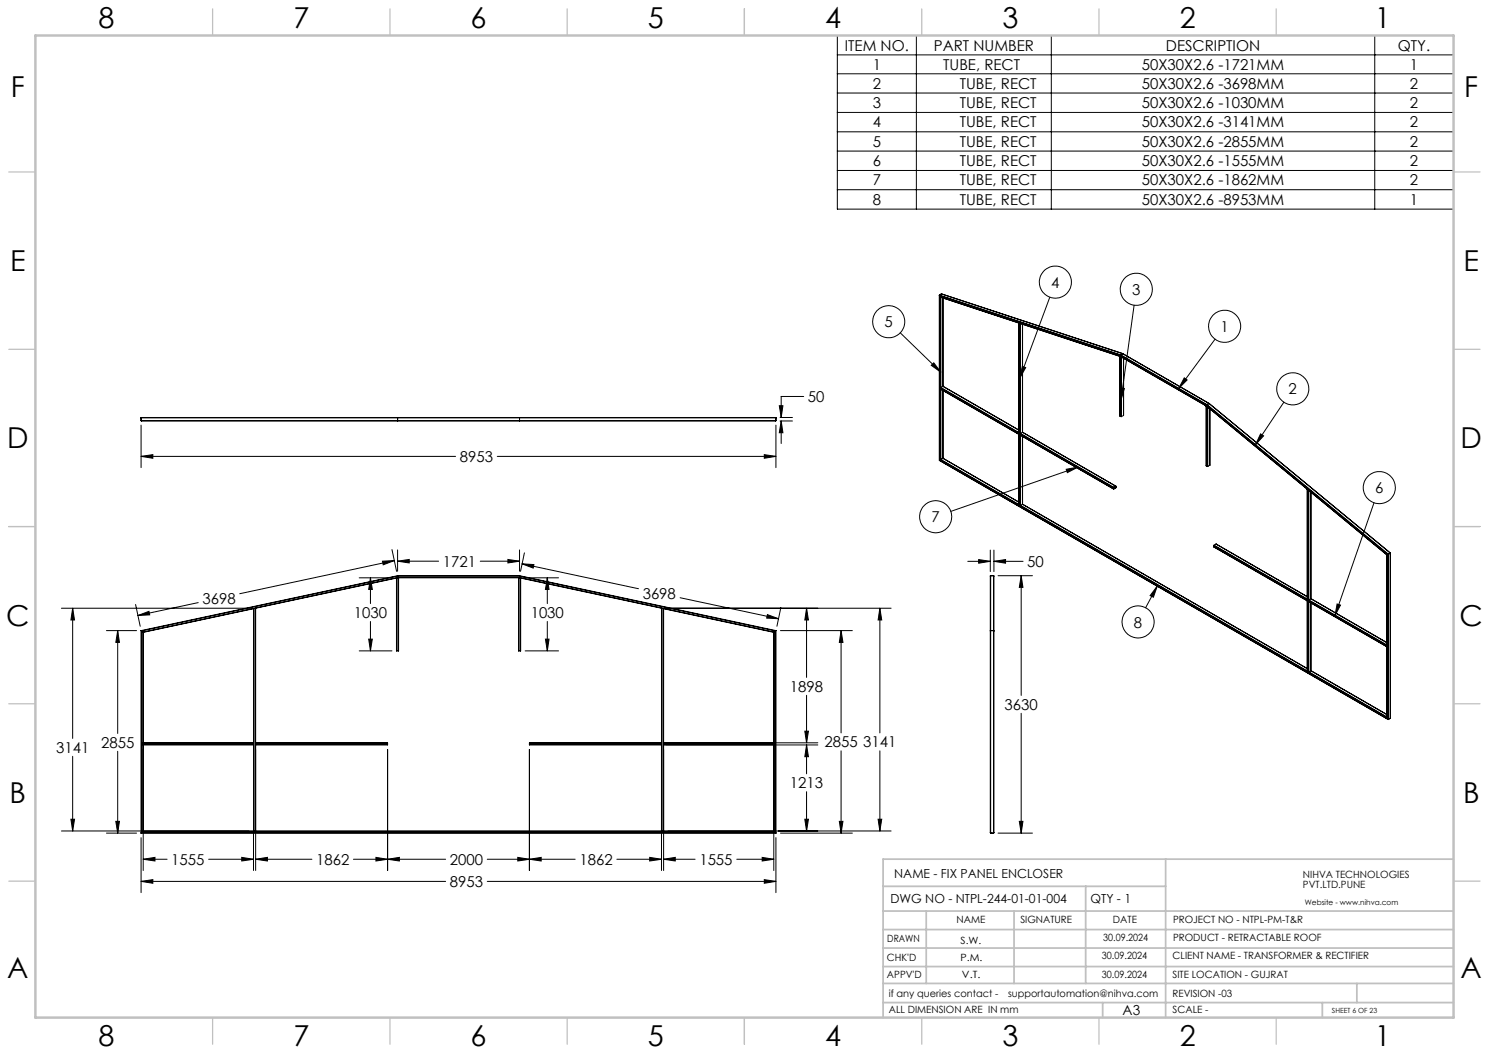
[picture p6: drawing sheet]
<svg xmlns="http://www.w3.org/2000/svg" width="420mm" height="297mm" viewBox="0 0 420 297" stroke-linecap="round" stroke-linejoin="round" font-family="sans-serif">
<g fill="none" stroke="#000" stroke-width=".28">
<path d="M236.2 10h173.8v49h-173.8zM236.2 15.5h173.8M258.5 10v49M296.5 10v49M387.8 10v49M236.2 20.8h173.8M236.2 26.2h173.8M236.2 31.7h173.8M236.2 37.2h173.8M236.2 42.6h173.8M236.2 48.1h173.8M236.2 53.5h173.8"/>
<path d="M253.9 93.9l11.5 11.1M265 83.2v.2M265 83.3v46.6M265 83.2l51.1 16.9M265 83.4l51.1 16.8M265 83.4l.3 .4M265.3 83.8l.1 .1M265.3 83.8l50.8 16.7M265.3 83.8v45.9M265.4 83.9l50.8 16.8M265.4 83.9v25.4M265.5 82.9h.1"/>
<path d="M265.5 82.9l51.2 16.9M265.5 82.9l-.5 .3M265.6 82.9l51.1 16.8M266 84.1v24.9M287.4 91.1v.1M287.4 91.2v51.2M287.4 91.2l.3 .1M287.4 91.2h.1M287.7 91.3h.1M287.7 91.3v51.2M287.8 91.3v30.9M288.4 91.4v30.5"/>
<path d="M296.1 83.8l-8.4 22.8M316.7 99.8h.1M316.7 99.8l24.3 14M316.7 99.8l-.6 .3M316.7 99.8l24.4 14M319.9 86.1l-3.7 26.7M342.7 95.7l-10.2 13.8M39.8 119.9v12M39.8 118.6l.1 .1M39.8 117.9v.7M39.8 118.6h179.1M39.8 117.9h179.1"/>
<path d="M39.9 117.8l179 .1M39.9 117.8l-.1 .1M112.1 117.9h.1M112.1 118.6h.1M112.1 117.9v.7M146.5 117.9h.1M146.5 117.9v.8M218.9 119.9v12M218.9 118.6l-179 .1M218.9 117.9v.7M219.8 114.4h1l-.5 3.4zM220 118.7h3.5"/>
<path d="M220 117.8h3.5M220.3 118.7l.5 3.4h-1zM220.3 118.7v6.4M226.7 111.8h-6.4v6M263.4 102.3l2 2.7-2.7-2zM265.3 109.7l22 12.7M265.3 109.7l.1 .1M265.3 109.4v.3M265.4 109.3l21.9 12.8-22-12.7M265.4 109.3l-.1 .1M265.4 109.8v19.8M266 109l21.4 12.3z"/>
<path d="M266 110.1v19.2M266 109l-.6 .3M288.4 103.3l.9 .4-1.6 2.9zM315.9 100.6v16.8M315.9 100.6h.2M315.9 117.4l.3 .1M315.9 100.5h.1M315.9 100.5l.2 .1M316.1 100.2l24.3 14.1M316.1 100.2v.3M316.1 100.5v.1M316.1 100.5l24.3 14.1"/>
<path d="M316.1 109.5l1 .1-.9 3.2zM316.1 100.1v.1M316.1 100.1l24.4 14M316.1 100.6l.1 .1M316.2 100.7h.1M316.2 117.5h.1M316.2 100.7v16.8M316.3 100.7v16.8M316.9 101v16.2M316.9 117.2l-.6 .3M316.9 117.2h.1M334 106.6l.9 .6-2.4 2.3z"/>
<path d="M340.3 114.5h.1M340.3 114.5l.1 .1M340.4 114.5v.1M340.4 114.6l-.2-.1 .1 16.9M340.4 114.5l50.8 42M340.4 114.6l.1 .2M340.4 114.6h.1M340.4 114.3l51 42.1M340.4 114.3v.2M340.4 114.6l.2 .2M340.5 114.1l-.1 .2M340.5 114.1l51.1 42.2"/>
<path d="M340.5 114.8h.1M340.5 114.8v16.7M340.6 114.8h.1M340.7 114.9v16.6M341 113.8h.1M341 113.8l51.1 42.2M341 113.8l-.5 .3M341.1 113.8l51.1 42.2M341.2 115.3v15.9M341.3 115.3l-.1 15.9M362.1 113.4l-7.9 12M39.8 128.7l3.3-.5v1.1z"/>
<path d="M39.8 128.7h88.7M140.3 128.7h78.6M215.6 128.2l3.3 .5-3.3 .6zM265 129.9h.1M265 129.9l126.5 73M265.3 129.7l125.9 72.6M265.3 129.7l-.3 .2M265.4 129.6l-.1 .1M265.4 129.6l22 12.7M266 129.3h.1M266 129.3l21.4 12.3M266 129.3l-.6 .3"/>
<path d="M287.4 122.1h.1M287.4 122.4h.1M287.8 122.7h.1M287.8 122.7l26.3 15.2M287.8 122.4l26.3 15.2M287.8 122.4v.3M287.8 122.2v.2M287.8 122.2l26.3 15.2M287.8 122.8v19.7M288.4 121.9h.1M288.4 123.1v19.1M288.4 121.9l-.6 .3"/>
<path d="M288.4 121.9l26.3 15.2M300.7 132.4l3.3-.6-2.9 1.5zM304 131.8l-35.8 12.4M314.1 137.9h.1M314.1 137.5v.4M314.1 137.4v.2M314.4 137.4l.3 .2M314.4 137.3l.3 .2M314.7 137.1v.5M314.7 137.2l-.6 .3M314.7 137.2h.1M314.7 137.1l-.6 .3"/>
<path d="M314.7 137.6l-.6 .3M314.7 137.5v.1M314.7 137.2v.3M340.2 131.4h.1M340.3 131.4l.2 .1M340.5 131.5h.2M341.2 131.2l-.5 .3M355.6 122.4l.8 .5-2.2 2.5zM368.8 138h.1M368.8 138l.3 .3M369 138.3l.2 30.9M369 138.3l-.3-.3 .1 51.3"/>
<path d="M369 138.3v51.2M369.1 138.3h.1M369.7 138.8v30.1M369.8 138.8l-.1 30.1M107.9 158.3l3.3-.2-3.1 1.2zM110.6 155l1.3 6.1M111.2 158.1l-43.6 9.4M112.1 158.3l3.3-.5v1zM112.1 155.1v6M112.1 158.3h11.6M135.5 158.3h11M143.3 157.8l3.2 .5-3.2 .5z"/>
<path d="M146.5 155.1v6M147.2 159l3.4 .2-.2 1zM147.2 159l32.9 7M147.9 155.9l-1.1 5.2M273 158.3h6.3M276 157.8l3.3 .5-3.3 .6zM279.3 155.1v6.1M280.4 158.3l3.2-.5v1.1zM280.4 158.3h8.2M280.4 155.1v6.1M287.4 142.4l.3 .1M287.7 142.5h.1"/>
<path d="M287.8 142.5l80.9 46.7M288.4 142.2l80.3 46.4M288.4 142.2l-.6 .3M288.4 142.2h.1M342.4 154.2l26.3 15.2M342.4 153.9l26.3 15.2M342.4 153.9v.3M342.4 153.8l26.3 15.3M342.4 153.8v.1M343 153.5h.1M343 153.5l25.7 14.8M343 153.5l-.6 .3"/>
<path d="M387.6 141.8l-11 31.8M391.2 156.5h.1M391.2 156.5v45.8M391.4 156.4v46.4M391.4 156.4l-.2 .1M391.6 156.3l-.2 .1M391.6 156.3v46.6M392.1 156l-.5 .3M392.1 156v46.6M392.2 156l-.1 46.6M392.2 156h-.1M17.3 171.6h53.5"/>
<path d="M20.5 171.6l.5 3.3h-1zM20.5 171.6v36.7M30 177.9h8.5M33.2 177.9l.5 3.3h-1zM33.2 177.9v29M38.2 170.5l1.3 6.1M38.9 173.6l3.1-1.2 .2 1zM39.8 177.9l.1 .1M39.8 177.9v57.1M39.9 178l.4 .3M39.9 178v56.9M40.3 178.3l.1 .1"/>
<path d="M40.3 178.3v56.2M40.4 178.4v31.1M55.9 170l-17 3.6M71.5 171.7v37.8M71.5 171.7l-31.1 6.7M71.6 171.7h-.1M71.6 171.7v62.7M72 171.6l-.4 .1M72 171.6v62.8M72.1 171.6h-.1M72.1 171.6v37.9M101.3 163h9.6"/>
<path d="M104.5 163l.5 3.3h-1zM104.5 163v7.2M104.5 175.3v8.3M111.8 163.1l.1 20.5M111.8 163.1l-39.7 8.5M111.9 163l-.1 .1M111.9 163v20.6M112.1 162.4v.1M112.1 162.4h34.4M112.1 162.5l.1 .4M112.1 162.4l-72.3 15.5M112.1 162.5h34.4"/>
<path d="M112.1 162.5l-72.2 15.5M112.2 162.9v.1M112.2 163h.1M112.2 163h-.3M112.2 162.9h34.3M112.2 162.9l-71.9 15.4M112.3 163h.1M112.3 163v20.6M112.4 163l-.1 20.6M112.4 163h33.9M146.3 163h.1M146.3 163l.1 20.6"/>
<path d="M146.4 163h.1M146.4 163v20.6M146.5 163h.3M146.5 162.9v.1M146.5 162.9l71.9 15.4M146.5 162.4v.1M146.5 162.4l72.4 15.5M146.5 162.5v.4M146.5 162.5l72.3 15.5M146.8 163l.1 .1M146.8 163v20.6M146.9 163.1l-.1 20.5"/>
<path d="M146.9 163.1l39.7 8.5M147.5 163h10.1M154.4 163l.5 3.3h-1.1zM154.4 163v7.2M154.4 175.3v8.3M186.6 171.6h.1M186.6 171.6v37.9M186.7 171.6l.4 .1M186.7 171.6v62.8M187.1 171.7h.1M187.1 171.7v62.7M187.2 171.7v37.8"/>
<path d="M187.2 171.7l31.1 6.7M187.9 171.6h63.5M191.8 168.6l27.8 5.9M216.5 173.4l3.1 1.1-3.3-.2zM218.3 178.4v31.2M218.4 178.3l-.1 .1M218.4 178.3v56.2M218.8 178l-.4 .3M218.8 178v56.9M218.9 177.9l-.1 .1M218.9 177.9v57.1M220.1 177.9h20.3"/>
<path d="M220.2 171.4l-1.1 5.2M227.5 171.6l.5 3.3h-1zM227.5 171.6v19.5M237.2 177.9l.6 3.3h-1.1zM237.2 177.9v28.8M248.2 171.6l.5 3.3h-1zM248.2 171.6v35.1M279.3 162.5v72.4M279.4 177.9h.1M279.4 162.4l-.1 .1M279.4 177.9h.8M279.4 162.4h.8"/>
<path d="M279.4 162.4v72.6M280.2 177.9l.2 .1zM280.2 162.4l.2 .1M280.2 162.4v72.6M280.4 162.5v72.4M281.5 162.4h9.7M288 162.4l.5 3.3h-1zM288 162.4v33.7M326.4 165.3l-1.1 3.1-.9-.4zM326.4 165.3l-3.3 6.1M368.7 169.1v.3M368.7 169v.1"/>
<path d="M368.7 169.4h.1M369.1 169.6l.1 19.9M369.1 169.6l22 12.8M369.1 169.3l22 12.7M369.1 169.3v.3M369.2 169.2l-.1 .1M369.2 169.2l22 12.7M369.7 168.9l21.5 12.4M369.7 168.9l-.5 .3M369.7 170.1v19.1M369.8 170.1l-.1 19.1M377.2 170.4l.9 .3-1.5 2.9z"/>
<path d="M101.3 183.6h9.3M104 180.3h1l-.5 3.3zM111.9 183.6h.4M146.4 183.6h.4M148.1 183.6h9.5M153.8 180.3h1.1l-.5 3.3zM227.5 196.1v13.4M368.7 189.3h.1M368.8 189.3l.2 .2M369 189.5h.2M369.2 189.5l22 12.7M369.7 189.2l21.5 12.3"/>
<path d="M369.7 189.2l-.5 .3M391.1 182l.1 .4M391.1 182h.1M391.1 182.3h.1M391.2 181.9l-.1 .1M20.5 213.3v21.1M33.2 211.9v23.1M40.4 210v.1M40.4 209.5v.1M40.4 209.6v.4M40.4 210.1v35.4M40.4 209.5h31.1"/>
<path d="M40.4 210.1h31.1M40.4 210h31.1M40.4 209.6h31.1M71.5 210v.1M71.5 209.5v.1M71.5 209.6v.4M71.5 210.1v35.4M72.1 210v.1M72.1 209.5v.1M72.1 209.5l37.2 .1M72.1 209.6v.4M72.1 210.1v35.4"/>
<path d="M72.1 210h37.2M72.1 209.6h37.2M109.3 211.4v34.1M109.3 210l-37.2 .1M109.3 209.6v.4M149.3 211.4v34.1M149.3 210l37.3 .1M149.3 209.6v.4M149.3 210h37.3M149.3 209.6h37.3M186.6 210v.1M186.6 209.5v.1"/>
<path d="M186.6 209.5l-37.3 .1M186.6 209.6v.4M186.6 210.1v35.4M187.2 210v.1M187.2 209.5v.1M187.2 209.6v.4M187.2 210.1v35.4M187.2 209.5h43.5M187.2 210.1h43.5M187.2 210h31.1M187.2 209.6h31.1M218.3 210v35.5"/>
<path d="M218.3 209.6v.4M227 206.2h1l-.5 3.3zM227.5 210.1l.5 3.3h-1zM227.5 210.1v8.2M237.2 211.8v23.2M248.2 211.8v22.6M288 201.2v33.8M391.2 202.3h.1M391.2 202.3l.2 .5M391.4 202.8l.2 .1M392.1 202.6l-.5 .3M20 231.1h1l-.5 3.3z"/>
<path d="M30 235h8.5M32.7 231.7h1l-.5 3.3zM39.8 236.3v15.5M39.8 235h179.1M39.9 234.9l-.1 .1M39.9 234.9h178.9M40.3 234.5l-.4 .4M40.3 234.5h178.1M40.3 234.5h.1M71.6 234.4h-54.3M71.6 234.4h.4M72 234.4h114.7"/>
<path d="M186.7 234.4h.4M187.1 234.4h64.3M218.3 234.4l.1 .1zM218.4 234.5l.4 .4M218.8 234.9l.1 .1M218.9 236.3v15.5M220.1 235h20.3M227 231.1h1l-.5 3.3zM227.5 223.3v11.1M236.7 231.7h1.1l-.6 3.3zM247.7 231.1h1l-.5 3.3zM279.3 234.9l.1 .1"/>
<path d="M279.4 235h.8M280.4 234.9l-.2 .1M281.5 235h9.7M287.5 231.7h1l-.5 3.3zM39.8 248.6l3.3-.5v1zM39.8 248.6h85.9M40.4 242.4l3.3-.6v1zM40.4 242.4h6.7M58.8 242.4h12.7M68.2 241.8l3.3 .6-3.3 .4zM72.1 242.4l3.3-.6v1zM72.1 242.4h15.9"/>
<path d="M99.7 242.4h26M106 241.8l3.3 .6-3.3 .4zM109.3 242.4l3.3-.6v1zM137.4 248.6h81.5M137.4 242.4h24.8M146.1 241.8l3.2 .6-3.2 .4zM149.3 242.4l3.3-.6v1zM174 242.4h12.6M183.3 241.8l3.3 .6-3.3 .4zM187.2 242.4h8.9M187.2 242.4l3.3-.6v1zM207.8 242.4h10.5"/>
<path d="M215 241.8l3.3 .6-3.3 .4zM215.6 248.1l3.3 .5-3.3 .5z"/>
<circle cx="297.7" cy="79.6" r="4.5"/>
<circle cx="250.7" cy="90.8" r="4.5"/>
<circle cx="320.5" cy="81.6" r="4.5"/>
<circle cx="345.4" cy="92" r="4.5"/>
<circle cx="364.6" cy="109.7" r="4.5"/>
<circle cx="389" cy="137.5" r="4.5"/>
<circle cx="263.9" cy="145.7" r="4.5"/>
<circle cx="321" cy="175.4" r="4.5"/>
</g>
<g fill="none" stroke="#c0c0c0" stroke-width=".35">
<path d="M60 2.5v7.5M110 2.5v7.5M160 2.5v7.5M210 2.5v7.5M260 2.5v7.5M310 2.5v7.5M360 2.5v7.5M2.5 48.5h7.5M410 48.5h7.5M2.5 98.5h7.5M410 98.5h7.5M2.5 148.5h7.5"/>
<path d="M410 148.5h7.5M2.5 198.5h7.5M410 198.5h7.5M2.5 248.5h7.5M410 248.5h7.5M60 287v7.5M110 287v7.5M160 287v7.5M210 287v7.5M260 287v7.5M310 287v7.5M360 287v7.5"/>
</g>
<g fill="none" stroke="#c0c0c0" stroke-width=".5">
<path d="M249.1 257h160.9M249.1 250h79.7M261.3 257v20.4M286 257v20.4M306.2 250v27.4M328.8 242.3v44.7M410 242.3h-160.9v44.7M249.1 272.6h160.9M249.1 267.4h160.9M249.1 262.2h160.9M249.1 277.4h160.9M382.7 277.4v5.4"/>
<path d="M249.1 282.8h160.9M311 282.8v4.2M373 282.8v4.2"/>
</g>
<path d="M10 10h400v277h-400z" fill="none" stroke="#c0c0c0" stroke-width=".7"/>
<g fill="#000">
<path d="M316.1 109.5l1 .1-.9 3.2zM288.4 103.3l.9 .4-1.6 2.9zM262.7 103l.7-.7 2 2.7zM355.6 122.4l.8 .5-2.2 2.5zM334 106.6l.9 .6-2.4 2.3zM300.7 132.4l3.3-.6-2.9 1.5zM326.4 165.3l-1.1 3.1-.9-.4zM377.2 170.4l.9 .3-1.5 2.9z"/>
<path d="M236.7 231.7h1.1l-.6 3.3zM237.2 177.9l.6 3.3h-1.1zM39.8 248.6l3.3-.5v1zM215.6 248.1l3.3 .5-3.3 .5zM33.2 177.9l.5 3.3h-1zM32.7 231.7h1l-.5 3.3zM107.9 158.3l3.3-.2-3.1 1.2zM38.9 173.6l3.1-1.2 .2 1zM216.5 173.4l3.1 1.1-3.3-.2zM147.2 159l3.4 .2-.2 1zM143.3 157.8l3.2 .5-3.2 .5zM112.1 158.3l3.3-.5v1zM247.7 231.1h1l-.5 3.3zM248.2 171.6l.5 3.3h-1zM20 231.1h1l-.5 3.3zM20.5 171.6l.5 3.3h-1zM40.4 242.4l3.3-.6v1zM68.2 241.8l3.3 .6-3.3 .4zM72.1 242.4l3.3-.6v1zM106 241.8l3.3 .6-3.3 .4zM149.3 242.4l3.3-.6v1zM183.3 241.8l3.3 .6-3.3 .4zM187.2 242.4l3.3-.6v1zM215 241.8l3.3 .6-3.3 .4zM227.5 171.6l.5 3.3h-1zM227 206.2h1l-.5 3.3zM227.5 210.1l.5 3.3h-1zM227 231.1h1l-.5 3.3zM109.3 242.4l3.3-.6v1zM146.1 241.8l3.2 .6-3.2 .4zM154.4 163l.5 3.3h-1.1zM153.8 180.3h1.1l-.5 3.3zM104 180.3h1l-.5 3.3zM104.5 163l.5 3.3h-1zM39.8 128.7l3.3-.5v1.1zM215.6 128.2l3.3 .5-3.3 .6zM220.3 118.7l.5 3.4h-1zM219.8 114.4h1l-.5 3.4zM288 162.4l.5 3.3h-1zM287.5 231.7h1l-.5 3.3zM276 157.8l3.3 .5-3.3 .6zM280.4 158.3l3.2-.5v1.1z"/>
</g>
<g font-size="8.1">
<text x="27.8" y="8">8</text>
<text x="82.8" y="8">7</text>
<text x="132.8" y="8">6</text>
<text x="182.8" y="8">5</text>
<text x="232.8" y="8">4</text>
<text x="282.8" y="8">3</text>
<text x="332.8" y="8">2</text>
<text x="387.8" y="8">1</text>
<text x="3" y="27.2">F</text>
<text x="413" y="27.2">F</text>
<text x="2.8" y="76.5">E</text>
<text x="412.8" y="76.5">E</text>
<text x="2" y="126.5">D</text>
<text x="412" y="126.5">D</text>
<text x="1.7" y="176.5">C</text>
<text x="411.7" y="176.5">C</text>
<text x="2.7" y="226.5">B</text>
<text x="412.7" y="226.5">B</text>
<text x="2" y="275.7">A</text>
<text x="412" y="275.7">A</text>
<text x="27.8" y="295">8</text>
<text x="82.8" y="295">7</text>
<text x="132.8" y="295">6</text>
<text x="182.8" y="295">5</text>
<text x="232.8" y="295">4</text>
<text x="282.8" y="295">3</text>
<text x="332.8" y="295">2</text>
<text x="387.8" y="295">1</text>
</g>
<g font-size="4.2">
<text x="238.3" y="14.2">ITEM NO.</text>
<text x="263.4" y="14.2">PART NUMBER</text>
<text x="328.9" y="14.2">DESCRIPTION</text>
<text x="394.3" y="14.2">QTY.</text>
<text x="246.2" y="19.6">1</text>
<text x="266" y="19.6">TUBE, RECT</text>
<text x="322.1" y="19.6">50X30X2.6 -1721MM</text>
<text x="397.7" y="19.6">1</text>
<text x="246.2" y="25">2</text>
<text x="270.7" y="25">TUBE, RECT</text>
<text x="322.1" y="25">50X30X2.6 -3698MM</text>
<text x="397.7" y="25">2</text>
<text x="246.2" y="30.5">3</text>
<text x="246.2" y="35.9">4</text>
<text x="270.7" y="30.5">TUBE, RECT</text>
<text x="270.7" y="35.9">TUBE, RECT</text>
<text x="322.1" y="30.5">50X30X2.6 -1030MM</text>
<text x="322.1" y="35.9">50X30X2.6 -3141MM</text>
<text x="397.7" y="30.5">2</text>
<text x="397.7" y="35.9">2</text>
<text x="246.2" y="41.4">5</text>
<text x="270.7" y="41.4">TUBE, RECT</text>
<text x="322.1" y="41.4">50X30X2.6 -2855MM</text>
<text x="397.7" y="41.4">2</text>
<text x="246.2" y="46.9">6</text>
<text x="270.7" y="46.9">TUBE, RECT</text>
<text x="322.1" y="46.9">50X30X2.6 -1555MM</text>
<text x="397.7" y="46.9">2</text>
<text x="246.2" y="52.3">7</text>
<text x="270.7" y="52.3">TUBE, RECT</text>
<text x="322.1" y="52.3">50X30X2.6 -1862MM</text>
<text x="397.7" y="52.3">2</text>
<text x="246.2" y="57.8">8</text>
<text x="270.7" y="57.8">TUBE, RECT</text>
<text x="322.1" y="57.8">50X30X2.6 -8953MM</text>
<text x="397.7" y="57.8">1</text>
<text x="296.5" y="81.2">4</text>
<text x="319.4" y="83.2">3</text>
<text x="249.5" y="92.3">5</text>
<text x="344.3" y="93.6">1</text>
<text x="227.9" y="113.4">50</text>
<text x="363.5" y="111.3">2</text>
<text x="129.7" y="130.3">8953</text>
<text x="387.9" y="139.1">6</text>
<text x="262.8" y="147.3">7</text>
<text x="124.9" y="159.9">1721</text>
<text x="289.7" y="159.9">50</text>
<text x="57.1" y="170.3">3698</text>
<text x="181.3" y="168.9">3698</text>
<text x="99.8" y="174.4">1030</text>
<text x="149.7" y="174.4">1030</text>
<text x="319.9" y="177">8</text>
<text x="222.8" y="195.1">1898</text>
<text x="283.3" y="200.3">3630</text>
<text x="15.8" y="212.4">3141</text>
<text x="28.5" y="211">2855</text>
<text x="232.6" y="210.8">2855 3141</text>
<text x="222.8" y="222.4">1213</text>
<text x="48.3" y="243.9">1555</text>
<text x="89.2" y="243.9">1862</text>
<text x="126.9" y="243.9">2000</text>
<text x="163.4" y="243.9">1862</text>
<text x="197.3" y="243.9">1555</text>
<text x="126.9" y="250.2">8953</text>
</g>
<text font-size="3.9" x="316.7" y="286.4">A3</text>
<g font-size="3.5">
<text x="252.2" y="247.7">NAME - FIX PANEL ENCLOSER</text>
<text x="251.2" y="254.8">DWG NO - NTPL-244-01-01-004</text>
<text x="307.6" y="254.8">QTY - 1</text>
</g>
<g font-size="2.8">
<text x="367.5" y="247.7">NIHVA TECHNOLOGIES</text>
<text x="367.5" y="250.5">PVT.LTD.PUNE</text>
<text x="269.8" y="260.4">NAME</text>
<text x="287.8" y="260.4">SIGNATURE</text>
<text x="313.9" y="260.5">DATE</text>
<text x="330.9" y="260.5">PROJECT NO - NTPL-PM-T&amp;R</text>
<text x="250.3" y="265.7">DRAWN</text>
<text x="270.9" y="266.1">S.W.</text>
<text x="311.2" y="265.5">30.09.2024</text>
<text x="330.9" y="265.5">PRODUCT - RETRACTABLE ROOF</text>
<text x="250.2" y="271.1">CHK'D</text>
<text x="250.2" y="275.8">APPV'D</text>
<text x="270.9" y="271.1">P.M.</text>
<text x="271.3" y="275.8">V.T.</text>
<text x="310.8" y="270.6">30.09.2024</text>
<text x="310.8" y="275.8">30.09.2024</text>
<text x="330.7" y="275.8">SITE LOCATION - GUJRAT</text>
<text x="330.7" y="270.6">CLIENT NAME - TRANSFORMER &amp; RECTIFIER</text>
<text x="250.7" y="281.1">if any queries contact -</text>
<text x="284.3" y="281.1">supportautomation@nihva.com</text>
<text x="330.7" y="281.1">REVISION -03</text>
<text x="250.7" y="285.6">ALL DIMENSION ARE IN mm</text>
<text x="330.7" y="285.6">SCALE -</text>
</g>
<text font-size="2.1" x="368.1" y="255.1">Website - www.nihva.com</text>
<text font-size="2" x="375.7" y="285.6">SHEET 6 OF 23</text>
</svg>
